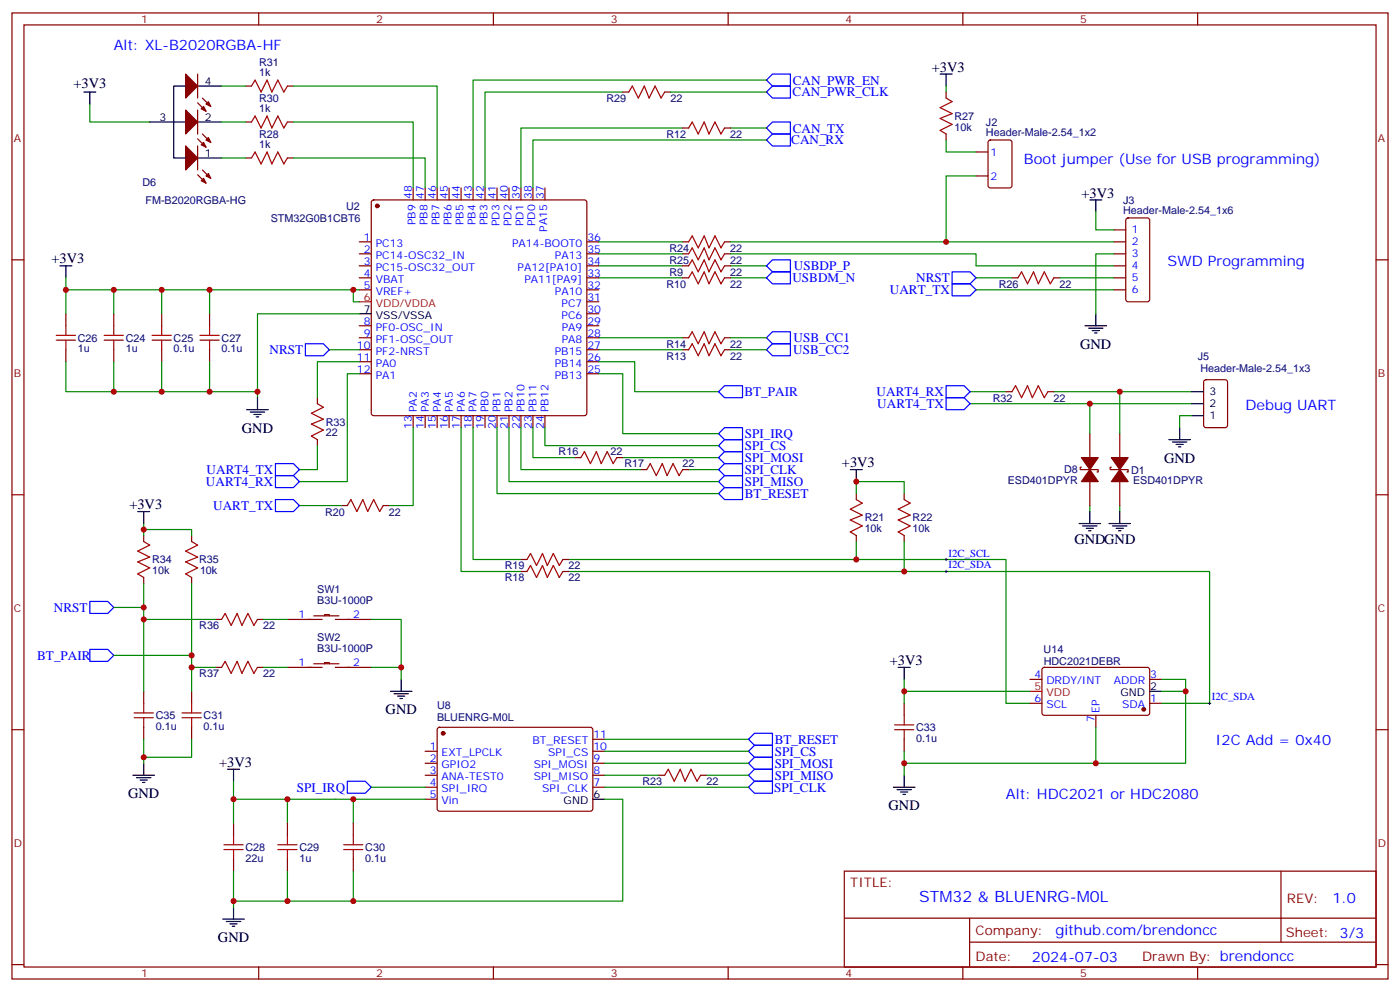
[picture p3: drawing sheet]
<svg xmlns="http://www.w3.org/2000/svg" width="412mm" height="292mm" viewBox="0 0 412 292" stroke-linecap="round" stroke-linejoin="round" font-family="sans-serif">
<g fill="none" stroke="#870000" stroke-width=".35">
<path d="M3.5 3.8h405.4v284.3h-405.4zM7.1 7.3h398.2v277.3h-398.2zM76.2 3.8v3.5M145.3 3.8v3.5M214.5 3.8v3.5M283.6 3.8v3.5M352.8 3.8v3.5M58.2 21.8v7.1M58.2 32.4v7M58.2 30.3l2.5 2.4M59.6 39.4l2.5 2.5M59.6 28.9l2.5 2.4"/>
<path d="M72.3 35.9h1.8M72.3 25.3h1.8M84.7 35.9h1.7M84.7 25.3h1.7M183.4 27.1h1.8M195.8 27.1h1.8M201.1 37.7h1.7M213.4 37.7h1.8M278.7 27.1v1.8M278.7 39.4v1.8M58.2 51.4l2.5 2.5M58.2 43v7"/>
<path d="M58.2 40.9l2.5 2.4M59.6 50l2.5 2.5M72.3 46.5h1.8M84.7 46.5h1.7M109.6 59l.5-.2h62.1l.5 .2 .2 .5v62.1l-.3 .5-.4 .2h-62.1l-.5-.2-.2-.5v-62.1zM121.7 55.3v3.5M125.2 55.3v3.5M128.8 55.3v3.5M132.3 55.3v3.5M135.8 55.3v3.5M139.3 55.3v3.5M142.9 55.3v3.5"/>
<path d="M146.4 55.3v3.5M149.9 55.3v3.5M153.5 55.3v3.5M157 55.3v3.5M160.5 55.3v3.5M287.5 44.7h3.5M287.5 51.8h3.5M291.3 41.4l.4-.2h5.7l.6 .4 .1 13-.5 .7h-5.9l-.6-.4-.1-13zM3.5 76.5h3.6M105.8 78.2h3.6M105.8 71.2h3.6M105.8 74.7h3.6"/>
<path d="M172.9 78.2h3.5M172.9 71.2h3.5M172.9 74.7h3.5M201.1 78.2h1.7M201.1 71.2h1.7M201.1 74.7h1.7M213.4 78.2h1.8M213.4 71.2h1.8M213.4 74.7h1.8M328.1 78.2h3.5M328.1 71.2h3.5M328.1 74.7h3.5"/>
<path d="M328.1 67.7h3.5M331.8 64.3l.5-.2h5.7l.6 .5 .1 23.5-.5 .7h-5.9l-.6-.4-.1-23.6zM405.3 76.5h3.6M19.4 92.4v3.5M33.5 92.4v3.5M47.6 92.4v3.5M61.7 92.4v3.5M105.8 99.4h3.6M105.8 81.8h3.6M105.8 85.3h3.6M105.8 95.9h3.6M172.9 99.4h3.5"/>
<path d="M172.9 81.8h3.5M172.9 85.3h3.5M172.9 95.9h3.5M172.9 92.4h3.5M172.9 88.8h3.5M201.1 99.4h1.7M201.1 81.8h1.7M213.4 99.4h1.8M213.4 81.8h1.8M298.1 81.8h1.8M310.4 81.8h1.8M328.1 81.8h3.5"/>
<path d="M328.1 85.3h3.5M19.4 102.9v3.6M33.5 102.9v3.6M47.6 102.9v3.6M61.7 102.9v3.6M93.5 117.1v1.7M105.8 102.9h3.6M105.8 106.5h3.6M105.8 110h3.6M172.9 102.9h3.5M172.9 106.5h3.5M172.9 110h3.5"/>
<path d="M201.1 102.9h1.7M213.4 102.9h1.8M296.3 115.3h1.8M308.7 115.3h1.7M354.8 112l.4-.2h5.7l.6 .4 .1 13-.5 .6-5.9 .1-.6-.5-.1-12.9zM93.5 129.4v1.8M121.7 122.3v3.6M125.2 122.3v3.6M128.8 122.3v3.6M132.3 122.3v3.6M135.8 122.3v3.6M139.3 122.3v3.6"/>
<path d="M142.9 122.3v3.6M146.4 122.3v3.6M149.9 122.3v3.6M153.5 122.3v3.6M157 122.3v3.6M160.5 122.3v3.6M169.3 134.7h1.8M181.7 134.7h1.7M188.7 138.2h1.8M201.1 138.2h1.7M318.6 137.5h-.4v.7h5.3v.7h-.4M321 127.6v7.1"/>
<path d="M327.4 137.5h-.4v.7h5.3v.7h-.3M329.8 127.6v7.1M3.5 145.6h3.6M42.3 157.6v1.8M56.4 157.6v1.8M100.5 148.8h1.8M112.9 148.8h1.8M252.2 145.3v1.7M252.2 157.6v1.8M266.3 145.3v1.7M266.3 157.6v1.8M321 141.7v7.1"/>
<path d="M329.8 141.7v7.1M405.3 145.6h3.6M42.3 170v1.7M56.4 170v1.7M153.5 168.2h1.7M153.5 164.7h1.7M165.8 168.2h1.8M165.8 164.7h1.8M63.5 182.3h1.8M63.5 196.4h1.8M75.8 182.3h1.8M75.8 196.4h1.8"/>
<path d="M84.7 182.3h10.2M84.7 196.4h10.2M92.4 181.3h7.4M92.4 195.4h7.4M95.6 181.3v-.4h1.4v.4M95.6 195.4v-.4h1.4v.4M98.8 182.3h10.6M98.8 196.4h10.6M303.4 200h3.5M307.2 196.6l.4-.2 30.6 .1 .5 .6-.1 13-.6 .4h-30.7l-.4-.7v-12.7zM338.7 200h3.5M3.5 214.8h3.6"/>
<path d="M42.3 203.5v3.5M42.3 214.1v3.5M56.4 203.5v3.5M56.4 214.1v3.5M129 214.3l.5-.2h44.7l.4 .7v23.5l-.7 .5-44.7-.1-.4-.6v-23.3zM174.6 217.6h3.6M266.3 207v3.5M266.3 217.6v3.5M303.4 207h3.5M322.8 210.5v3.6M338.7 207h3.5M405.3 214.8h3.6"/>
<path d="M125.2 221.1h3.6M125.2 224.6h3.6M125.2 228.2h3.6M125.2 231.7h3.6M125.2 235.2h3.6M174.6 221.1h3.6M174.6 224.6h3.6M174.6 228.2h3.6M174.6 231.7h3.6M194 228.2h1.8M206.4 228.2h1.7M68.8 242.3v3.5"/>
<path d="M68.8 252.9v3.5M84.7 242.3v3.5M84.7 252.9v3.5M104.1 242.3v3.5M104.1 252.9v3.5M248.7 256.4h156.6v28.2h-156.6zM377.3 256.4v20.9M248.7 270.2h156.5M285.6 277.3h119.6M285.6 270.2v14.2M3.5 283.9h3.6M76.2 284.6v3.5"/>
<path d="M145.3 284.6v3.5M214.5 284.6v3.5M283.6 284.6v3.5M352.8 284.6v3.5M405.3 283.9h3.6"/>
</g>
<g fill="none" stroke="#a10000" stroke-width=".35">
<path d="M74.1 35.9l1-1.8 1.8 3.6 1.8-3.6 1.4 3.6 1.7-3.6 1.8 3.6 1.1-1.8M74.1 25.3l1-1.7 1.8 3.5 1.8-3.5 1.4 3.5 1.7-3.5 1.8 3.5 1.1-1.8M185.2 27.1l1.1-1.8 1.7 3.6 1.8-3.6 1.4 3.6 1.8-3.6 1.7 3.6 1.1-1.8M202.8 37.7l1.1-1.8 1.8 3.5 1.7-3.5 1.4 3.5 1.8-3.5 1.8 3.5 1-1.7M278.7 28.9l1.8 1-3.6 1.8 3.6 1.7-3.6 1.5 3.6 1.7-3.6 1.8 1.8 1M74.1 46.5l1-1.8 1.8 3.6 1.8-3.6 1.4 3.6 1.7-3.6 1.8 3.6 1.1-1.8M202.8 78.2l1.1-1.7 1.8 3.5 1.7-3.5 1.4 3.5 1.8-3.5 1.8 3.5 1-1.8M202.8 71.2l1.1-1.8 1.8 3.6 1.7-3.6 1.4 3.6 1.8-3.6 1.8 3.6 1-1.8M202.8 74.7l1.1-1.7 1.8 3.5 1.7-3.5 1.4 3.5 1.8-3.5 1.8 3.5 1-1.8M16.6 98.7h5.6M19.4 95.9v2.8M30.7 98.7h5.6"/>
<path d="M33.5 95.9v2.8M44.8 98.7h5.6M47.6 95.9v2.8M58.9 98.7h5.7M61.7 95.9v2.8M202.8 81.8l1.1-1.8 1.8 3.5 1.7-3.5 1.4 3.5 1.8-3.5 1.8 3.5 1-1.7M202.8 99.4l1.1-1.8 1.8 3.6 1.7-3.6 1.4 3.6 1.8-3.6 1.8 3.6 1-1.8M299.9 81.8l1-1.8 1.8 3.5 1.7-3.5 1.5 3.5 1.7-3.5 1.8 3.5 1-1.7M16.6 100.1h5.6M19.4 100.1v2.8M30.7 100.1h5.6M33.5 100.1v2.8"/>
<path d="M44.8 100.1h5.6M47.6 100.1v2.8M58.9 100.1h5.7M61.7 100.1v2.8M93.5 118.8l1.7 1.1-3.5 1.7 3.5 1.8-3.5 1.4 3.5 1.8-3.5 1.7 1.8 1.1M202.8 102.9l1.1-1.7 1.8 3.5 1.7-3.5 1.4 3.5 1.8-3.5 1.8 3.5 1-1.8M298.1 115.3l1.1-1.8 1.7 3.6 1.8-3.6 1.4 3.6 1.8-3.6 1.7 3.6 1.1-1.8M171.1 134.7l1.1-1.8 1.7 3.6 1.8-3.6 1.4 3.6 1.8-3.6 1.7 3.6 1.1-1.8M190.5 138.2l1.1-1.7 1.7 3.5 1.8-3.5 1.4 3.5 1.8-3.5 1.7 3.5 1.1-1.8M42.3 159.4l1.8 1-3.5 1.8 3.5 1.8-3.5 1.4 3.5 1.7-3.5 1.8 1.7 1.1M56.4 159.4l1.8 1-3.5 1.8 3.5 1.8-3.5 1.4 3.5 1.7-3.5 1.8 1.7 1.1M102.3 148.8l1.1-1.8 1.7 3.6 1.8-3.6 1.4 3.6 1.8-3.6 1.7 3.6 1.1-1.8"/>
<path d="M252.2 147l1.8 1.1-3.5 1.8 3.5 1.7-3.5 1.4 3.5 1.8-3.5 1.8 1.7 1M266.3 147l1.8 1.1-3.5 1.8 3.5 1.7-3.5 1.4 3.5 1.8-3.5 1.8 1.7 1M155.2 168.2l1.1-1.8 1.7 3.6 1.8-3.6 1.4 3.6 1.8-3.6 1.7 3.6 1.1-1.8M155.2 164.7l1.1-1.8 1.7 3.5 1.8-3.5 1.4 3.5 1.8-3.5 1.7 3.5 1.1-1.7M65.3 182.3l1-1.7 1.8 3.5 1.7-3.5 1.5 3.5 1.7-3.5 1.8 3.5 1-1.8M65.3 196.4l1-1.7 1.8 3.5 1.7-3.5 1.5 3.5 1.7-3.5 1.8 3.5 1-1.8M39.5 209.8h5.7M39.5 211.2h5.7M42.3 207v2.8M42.3 211.2v2.9M53.6 209.8h5.7M53.6 211.2h5.7"/>
<path d="M56.4 207v2.8M56.4 211.2v2.9M263.5 213.4h5.7M263.5 214.8h5.7M266.3 210.5v2.9M266.3 214.8v2.8M195.8 228.2l1-1.8 1.8 3.5 1.8-3.5 1.4 3.5 1.8-3.5 1.7 3.5 1.1-1.7M66 250h5.6M66 248.6h5.6M68.8 245.8v2.8M68.8 250v2.9M81.8 250h5.7"/>
<path d="M81.8 248.6h5.7M84.7 245.8v2.8M84.7 250v2.9M101.2 250h5.7M101.2 248.6h5.7M104.1 245.8v2.8M104.1 250v2.9"/>
</g>
<g fill="none" stroke="#008700" stroke-width=".35">
<path d="M26.5 30.6v5.3h17.6M65.3 25.3h7M65.3 35.9h7M86.4 25.3h42.4v30M86.4 35.9h35.3v19.4M183.4 27.1h-40.5v28.2M197.6 27.1h28.2M201.1 37.7h-47.6v17.6M215.2 37.7h10.6M225.8 23.6h-86.5v31.7M278.7 25.3v1.8M65.3 46.5h7"/>
<path d="M86.4 46.5h38.8v8.8M225.8 41.2h-68.8v14.1M278.7 41.2v3.5h8.8M287.5 51.8h-8.8v19.4M176.4 78.2h24.7M176.4 71.2h24.7M176.4 74.7h24.7M215.2 74.7h72.3v3.5h40.6M215.2 71.2h112.9M215.2 78.2h10.6M322.8 62.4v5.3h5.3M328.1 74.7h-5.3v17.7"/>
<path d="M19.4 85.3h14.1v7.1M19.4 81.8v10.6M33.5 85.3h14.1v7.1M47.6 85.3h14.1v7.1M61.7 85.3h44.1M104.1 85.3v3.5h1.7M105.8 92.4h-30v24.7M176.4 99.4h24.7M176.4 81.8h24.7M215.2 99.4h10.6M215.2 81.8h10.6M287.5 81.8h10.6"/>
<path d="M287.5 85.3h40.6M312.2 81.8h15.9M19.4 106.5v8.8h56.4M33.5 106.5v8.8M47.6 106.5v8.8M61.7 106.5v8.8M97 102.9h8.8M105.8 106.5h-12.3v10.6M105.8 110h-3.5v31.7h-14.1M176.4 110h7v17.6h28.3M176.4 106.5h10.6v8.8h24.7M176.4 102.9h24.7"/>
<path d="M215.2 102.9h10.6M285.8 115.3h10.5M285.8 118.8h65.2M310.4 115.3h40.6M321 118.8v8.8M329.8 115.3v12.3M93.5 131.2v7h-5.3M121.7 125.9v22.9h-7M135.8 125.9v42.3h17.7M139.3 125.9v38.8h14.2M146.4 125.9v19.4h65.3M149.9 125.9v15.8h61.8"/>
<path d="M153.5 125.9v12.3h35.2M157 125.9v8.8h12.3M160.5 125.9v5.3h51.2M183.4 134.7h28.3M202.8 138.2h8.9M351 122.3h-3.5v3.6M42.3 154.1v1.8h14.1v1.7M42.3 155.9v1.7M88.2 148.8h12.3M252.2 145.3v-3.6h14.1v3.6M252.2 159.4v5.3M266.3 159.4v8.8"/>
<path d="M321 148.8v1.8M329.8 148.8v1.8M33.5 178.8h8.8M42.3 171.7v31.8M56.4 171.7v31.8M167.6 168.2h188.7v38.8h-14.1M167.6 164.7h128.7v42.3h7.1M33.5 192.9h22.9M42.3 182.3h21.2M56.4 196.4h7.1M77.6 182.3h7.1M77.6 196.4h7.1"/>
<path d="M109.4 182.3h8.8v14.1h-8.8M118.2 196.4v3.6M266.3 200v3.5M342.2 200h7v3.5M42.3 217.6v7M56.4 217.6v5.3h-14.1M178.2 217.6h42.3M303.4 203.5h-37.1v3.5M322.8 214.1v10.5h-56.5v-3.5M342.2 203.5h7v21.1h-26.4M68.8 235.2h35.3v7.1M68.8 229.9v12.4"/>
<path d="M84.7 235.2v7.1M104.1 235.2h21.1M109.4 231.7h15.8M178.2 235.2h5.2v30h-98.7v-8.8M178.2 221.1h42.3M178.2 228.2h15.8M178.2 231.7h42.3M178.2 224.6h42.3M208.1 228.2h12.4M266.3 224.6v3.6M68.8 256.4v8.8h15.9M104.1 256.4v8.8"/>
<path d="M68.8 265.2v1.8"/>
</g>
<g fill="none" stroke="#00f" stroke-width=".35">
<path d="M225.8 37.7l1.7-1.8h5.3v3.5h-5.3zM225.8 27.1l1.7-1.8h5.3v3.6h-5.3zM227.5 21.8h5.3v3.5h-5.3l-1.7-1.7zM225.8 41.2l1.7-1.8h5.3v3.6h-5.3zM225.8 78.2l1.7-1.7h5.3v3.5h-5.3zM225.8 81.8l1.7-1.8h5.3v3.5h-5.3zM227.5 97.6h5.3v3.6h-5.3l-1.7-1.8zM280.5 83.5h5.3l1.7 1.8-1.7 1.8h-5.3zM280.5 80h5.3l1.7 1.8-1.7 1.7h-5.3zM90 101.2h5.2l1.8 1.7-1.8 1.8h-5.2zM211.7 115.3l1.7-1.8h5.3v3.6h-5.3zM225.8 102.9l1.7-1.7h5.3v3.5h-5.3z"/>
<path d="M278.7 117.1h5.3l1.8 1.7-1.8 1.8h-5.3zM278.7 113.5h5.3l1.8 1.8-1.8 1.8h-5.3zM81.1 136.5h5.3l1.8 1.7-1.8 1.8h-5.3zM81.1 140h5.3l1.8 1.7-1.8 1.8h-5.3zM211.7 127.6l1.7-1.7h5.3v3.5h-5.3zM211.7 134.7l1.7-1.8h5.3v3.6h-5.3zM211.7 138.2l1.7-1.7h5.3v3.5h-5.3zM211.7 131.2l1.7-1.8h5.3v3.5h-5.3zM81.1 147h5.3l1.8 1.8-1.8 1.8h-5.3zM211.7 141.7l1.7-1.7h5.3v3.5h-5.3zM211.7 145.3l1.7-1.8h5.3v3.5h-5.3zM26.5 177h5.2l1.8 1.8-1.8 1.8h-5.2z"/>
<path d="M26.5 191.1h5.2l1.8 1.8-1.8 1.8h-5.2zM220.5 217.6l1.7-1.8h5.3v3.6h-5.3zM222.2 219.4h5.3v3.5h-5.3l-1.7-1.8zM102.3 229.9h5.3l1.8 1.8-1.8 1.8h-5.3zM220.5 224.6l1.7-1.7h5.3v3.5h-5.3zM220.5 228.2l1.7-1.8h5.3v3.5h-5.3zM220.5 231.7l1.7-1.8h5.3v3.6h-5.3z"/>
</g>
<g fill="#870000" stroke="#870000" stroke-width=".35">
<path d="M54.7 43l3.5 3.5-3.5 3.5z"/>
<path d="M61.4 51.1l.7 1.4-1.4-.7z"/>
<path d="M59.3 53.2l.7-.7 .7 1.4z"/>
<path d="M54.7 32.4l3.5 3.5-3.5 3.5z"/>
<path d="M60.7 41.2l.7-.7 .7 1.4z"/>
<path d="M60 41.9l.7 1.4-1.4-.7z"/>
<path d="M54.7 21.8l3.5 3.5-3.5 3.6z"/>
<path d="M60.7 30.6l.7-.7 .7 1.4z"/>
<path d="M59.3 32l.7-.7 .7 1.4z"/>
<path d="M329.8 138.2l2.5 3.5h-4.9z"/>
<path d="M327.4 134.7h4.9l-2.5 3.5z"/>
<path d="M321 138.2l2.5 3.5h-4.9z"/>
<path d="M318.6 134.7h4.9l-2.5 3.5z"/>
<circle cx="130.5" cy="215.8" r=".53"/>
<circle cx="111.1" cy="60.6" r=".53"/>
<circle cx="336.9" cy="208.8" r=".53"/>
</g>
<g fill="none" stroke="#000" stroke-width=".35">
<path d="M24.7 27.1h3.5M26.5 27.1v3.5M44.1 35.9h10.6M54.7 25.3h-3.5v21.2h3.5M58.2 35.9h7.1M58.2 25.3h7.1M276.9 21.8h3.6M278.7 21.8v3.5M58.2 46.5h7.1M321 58.8h3.6M322.8 58.8v3.6M17.6 78.2h3.6"/>
<path d="M19.4 78.2v3.6M105.8 92.4h3.6M319.6 95.9h6.4M320.7 96.6h4.2M321.7 97.3h2.1M322.4 98h.7M322.8 92.4v3.5M75.8 117.1v3.5M351 115.3h3.5M351 118.8h3.5M72.7 120.6h6.3M73.7 121.3h4.3"/>
<path d="M74.8 122h2.1M75.5 122.7h.7M250.5 138.2h3.5M252.2 138.2v3.5M344.3 129.4h6.4M345.4 130.1h4.2M346.4 130.8h2.1M347.1 131.5h.7M347.5 125.9v3.5M351 122.3h3.5M40.6 150.6h3.5M42.3 150.6v3.5"/>
<path d="M317.9 154.1h6.3M318.9 154.8h4.2M320 155.5h2.1M320.7 156.2h.7M321 150.6v3.5M326.7 154.1h6.3M327.7 154.8h4.3M328.8 155.5h2.1M329.5 156.2h.7M329.8 150.6v3.5M118.2 200v3.5M264.6 196.4h3.5"/>
<path d="M266.3 196.4v3.6M115 203.5h6.4M116.1 204.2h4.2M117.1 204.9h2.1M117.8 205.6h.7M338.7 203.5h3.5M39.2 228.2h6.3M40.2 228.9h4.2M41.3 229.6h2.1M42 230.3h.7M42.3 224.6v3.6M67 226.4h3.6"/>
<path d="M68.8 226.4v3.5M174.6 235.2h3.6M263.2 231.7h6.3M264.2 232.4h4.3M265.3 233.1h2.1M266 233.8h.7M266.3 228.2v3.5M65.6 270.5h6.4M66.7 271.2h4.2M67.7 271.9h2.1M68.4 272.6h.7M68.8 267v3.5"/>
</g>
<path d="M105.8 88.8h3.6M303.4 203.5h3.5" fill="none" stroke="#f00" stroke-width=".35"/>
<path d="M278.3 168.2h.7M278.3 164.7h.7M278.7 164.3v.7M278.7 167.9v.7M356 207h.7M356.3 206.7v.7" fill="none" stroke="#000" stroke-width=".29"/>
<g fill="#c00">
<circle cx="19.4" cy="85.3" r=".88"/>
<circle cx="33.5" cy="85.3" r=".88"/>
<circle cx="47.6" cy="85.3" r=".88"/>
<circle cx="104.1" cy="85.3" r=".88"/>
<circle cx="33.5" cy="115.3" r=".88"/>
<circle cx="47.6" cy="115.3" r=".88"/>
<circle cx="61.7" cy="115.3" r=".88"/>
<circle cx="61.7" cy="85.3" r=".88"/>
<circle cx="75.8" cy="115.3" r=".88"/>
<circle cx="266.3" cy="168.2" r=".88"/>
<circle cx="322.8" cy="224.6" r=".88"/>
<circle cx="349.3" cy="203.5" r=".88"/>
<circle cx="266.3" cy="203.5" r=".88"/>
<circle cx="266.3" cy="224.6" r=".88"/>
<circle cx="278.7" cy="71.2" r=".88"/>
<circle cx="84.7" cy="235.2" r=".88"/>
<circle cx="252.2" cy="141.7" r=".88"/>
<circle cx="252.2" cy="164.7" r=".88"/>
<circle cx="321" cy="118.8" r=".88"/>
<circle cx="329.8" cy="115.3" r=".88"/>
<circle cx="56.4" cy="196.4" r=".88"/>
<circle cx="118.2" cy="196.4" r=".88"/>
<circle cx="42.3" cy="222.9" r=".88"/>
<circle cx="104.1" cy="265.2" r=".88"/>
<circle cx="104.1" cy="235.2" r=".88"/>
<circle cx="68.8" cy="235.2" r=".88"/>
<circle cx="68.8" cy="265.2" r=".88"/>
<circle cx="84.7" cy="265.2" r=".88"/>
<circle cx="42.3" cy="155.9" r=".88"/>
<circle cx="42.3" cy="182.3" r=".88"/>
<circle cx="42.3" cy="178.8" r=".88"/>
<circle cx="56.4" cy="192.9" r=".88"/>
</g>
<text font-size="4.6" fill="#00f" x="270.8" y="265.4">STM32 &amp; BLUENRG-M0L</text>
<g font-size="4.2" fill="#00f">
<text x="33.5" y="14.7">Alt: XL-B2020RGBA-HF</text>
<text x="301.6" y="48.3">Boot jumper (Use for USB programming)</text>
<text x="344" y="78.2">SWD Programming</text>
<text x="366.9" y="120.6">Debug UART</text>
<text x="358.1" y="219.4">I2C Add = 0x40</text>
<text x="296.3" y="235.2">Alt: HDC2021 or HDC2080</text>
<text x="392.5" y="265.7">1.0</text>
<text x="310.9" y="275.2">github.com/brendoncc</text>
<text x="304" y="283">2024-07-03</text>
</g>
<g font-size="4.2">
<text x="274.5" y="21.1">+3V3</text>
<text x="21.6" y="26">+3V3</text>
<text x="318.6" y="58.1">+3V3</text>
<text x="15.2" y="77.5">+3V3</text>
<text x="318.2" y="102.6">GND</text>
<text x="71.3" y="127.3">GND</text>
<text x="248" y="137.5">+3V3</text>
<text x="342.9" y="136.1">GND</text>
<text x="38.1" y="149.9">+3V3</text>
<text x="316.5" y="160.2">GNDGND</text>
<text x="262.1" y="195.7">+3V3</text>
<text x="113.6" y="210.2">GND</text>
<text x="64.6" y="225.7">+3V3</text>
<text x="37.7" y="234.9">GND</text>
<text x="261.8" y="238.4">GND</text>
<text x="64.2" y="277.2">GND</text>
</g>
<g font-size="3.9" fill="#00f">
<text x="233.5" y="28.4">CAN_PWR_CLK</text>
<text x="233.5" y="24.9">CAN_PWR_EN</text>
<text x="233.5" y="39">CAN_TX</text>
<text x="233.1" y="42.5">CAN_RX</text>
<text x="233.4" y="83.1">USBDM_N</text>
<text x="233.9" y="79.6">USBDP_P</text>
<text x="269.9" y="83">NRST</text>
<text x="262.1" y="86.6">UART_TX</text>
<text x="233.8" y="100.7">USB_CC1</text>
<text x="79.4" y="104.2">NRST</text>
<text x="233.7" y="104.3">USB_CC2</text>
<text x="219.3" y="116.5">BT_PAIR</text>
<text x="258.2" y="116.6">UART4_RX</text>
<text x="258.4" y="120.1">UART4_TX</text>
<text x="219.4" y="128.9">SPI_IRQ</text>
<text x="219.4" y="135.9">SPI_MOSI</text>
<text x="219.4" y="132.5">SPI_CS</text>
<text x="60.7" y="143">UART4_RX</text>
<text x="60.9" y="139.5">UART4_TX</text>
<text x="219.4" y="143">SPI_MISO</text>
<text x="219.4" y="139.5">SPI_CLK</text>
<text x="219.4" y="146.6">BT_RESET</text>
<text x="62.8" y="150.1">UART_TX</text>
<text x="15.9" y="180">NRST</text>
<text x="11" y="194.2">BT_PAIR</text>
<text x="228.2" y="219">BT_RESET</text>
<text x="228.2" y="226">SPI_MOSI</text>
<text x="228.2" y="222.4">SPI_CS</text>
<text x="87.5" y="233">SPI_IRQ</text>
<text x="228.1" y="233">SPI_CLK</text>
<text x="228.2" y="229.5">SPI_MISO</text>
</g>
<g font-size="3.9" fill="#800">
<text x="250.5" y="261">TITLE:</text>
<text x="379.1" y="265.7">REV:</text>
<text x="287.4" y="275.2">Company:</text>
<text x="378.7" y="275.8">Sheet: 3/3</text>
<text x="287.4" y="282.9">Date:</text>
<text x="336.4" y="282.9">Drawn By: brendoncc</text>
</g>
<g font-size="3.2" fill="#800">
<text x="41.6" y="6.8">1</text>
<text x="110.8" y="6.8">2</text>
<text x="179.9" y="6.8">3</text>
<text x="249.1" y="6.8">4</text>
<text x="318.2" y="6.8">5</text>
<text x="4.1" y="41.9">A</text>
<text x="405.9" y="41.9">A</text>
<text x="4.1" y="111.1">B</text>
<text x="405.9" y="111.1">B</text>
<text x="4.1" y="180.2">C</text>
<text x="405.9" y="180.2">C</text>
<text x="4.1" y="249.3">D</text>
<text x="405.9" y="249.3">D</text>
<text x="41.6" y="287.6">1</text>
<text x="110.8" y="287.6">2</text>
<text x="179.9" y="287.6">3</text>
<text x="249.1" y="287.6">4</text>
<text x="318.2" y="287.6">5</text>
</g>
<g font-size="3.2" fill="#000080">
<text x="76.4" y="22.5">1k</text>
<text x="76.4" y="19.3">R31</text>
<text x="76.4" y="29.9">R30</text>
<text x="76.4" y="33.1">1k</text>
<text x="178.7" y="30">R29</text>
<text x="197.5" y="30">22</text>
<text x="281.2" y="35.3">R27</text>
<text x="76.4" y="40.5">R28</text>
<text x="196.3" y="40.6">R12</text>
<text x="215.1" y="40.6">22</text>
<text x="281.2" y="38.4">10k</text>
<text x="290.4" y="40.1">Header-Male-2.54_1x2</text>
<text x="290.4" y="37">J2</text>
<text x="76.4" y="43.7">1k</text>
<text x="42" y="54.7">D6</text>
<text x="42.8" y="60">FM-B2020RGBA-HG</text>
<text x="330.9" y="60">J3</text>
<text x="79.8" y="65.3">STM32G0B1CBT6</text>
<text x="102" y="61.8">U2</text>
<text x="330.9" y="63.1">Header-Male-2.54_1x6</text>
<text x="197.2" y="74.1">R24</text>
<text x="197.2" y="77.7">R25</text>
<text x="215.1" y="74.1">22</text>
<text x="215.1" y="77.7">22</text>
<text x="197.2" y="81.2">R9</text>
<text x="215.1" y="81.2">22</text>
<text x="196.3" y="84.7">R10</text>
<text x="215.1" y="84.7">22</text>
<text x="294.2" y="84.7">R26</text>
<text x="312.1" y="84.7">22</text>
<text x="22.9" y="100.6">C26</text>
<text x="37" y="100.6">C24</text>
<text x="51.2" y="100.6">C25</text>
<text x="65.3" y="100.6">C27</text>
<text x="22.9" y="103.7">1u</text>
<text x="37" y="103.7">1u</text>
<text x="51.2" y="103.7">0.1u</text>
<text x="65.3" y="103.7">0.1u</text>
<text x="196.3" y="102.4">R14</text>
<text x="196.3" y="105.9">R13</text>
<text x="215.1" y="102.4">22</text>
<text x="215.1" y="105.9">22</text>
<text x="352.8" y="105.8">J5</text>
<text x="353.6" y="109.4">Header-Male-2.54_1x3</text>
<text x="292.5" y="118.2">R32</text>
<text x="310.4" y="118.2">22</text>
<text x="96" y="125.3">R33</text>
<text x="96" y="128.4">22</text>
<text x="164.5" y="134">R16</text>
<text x="179.8" y="134">22</text>
<text x="184" y="137.6">R17</text>
<text x="201" y="137.6">22</text>
<text x="296.9" y="142.5">ESD401DPYR</text>
<text x="313.4" y="139.3">D8</text>
<text x="333.2" y="139.4">D1</text>
<text x="333.8" y="142.5">ESD401DPYR</text>
<text x="95.8" y="151.7">R20</text>
<text x="114.6" y="151.7">22</text>
<text x="254.7" y="153.5">R21</text>
<text x="268.8" y="153.5">R22</text>
<text x="254.7" y="156.7">10k</text>
<text x="268.8" y="156.7">10k</text>
<text x="44.8" y="165.8">R34</text>
<text x="58.7" y="165.8">R35</text>
<text x="148.7" y="167.6">R19</text>
<text x="167.5" y="167.6">22</text>
<text x="44.8" y="169">10k</text>
<text x="58.9" y="169">10k</text>
<text x="148.7" y="171.1">R18</text>
<text x="167.5" y="171.1">22</text>
<text x="93.4" y="177.7">B3U-1000P</text>
<text x="93.4" y="174.6">SW1</text>
<text x="58.7" y="185.3">R36</text>
<text x="77.5" y="185.3">22</text>
<text x="93.4" y="191.8">B3U-1000P</text>
<text x="93.4" y="188.7">SW2</text>
<text x="307.4" y="192.3">U14</text>
<text x="307.5" y="195.8">HDC2021DEBR</text>
<text x="58.7" y="199.4">R37</text>
<text x="77.5" y="199.4">22</text>
<text x="128.8" y="208.8">U8</text>
<text x="45.9" y="214.9">0.1u</text>
<text x="45.9" y="211.7">C35</text>
<text x="60" y="214.9">0.1u</text>
<text x="60" y="211.7">C31</text>
<text x="128.8" y="212.3">BLUENRG-M0L</text>
<text x="269.9" y="215.2">C33</text>
<text x="269.9" y="218.4">0.1u</text>
<text x="189.2" y="231.1">R23</text>
<text x="208.1" y="231.1">22</text>
<text x="72.3" y="250.5">C28</text>
<text x="88.2" y="250.5">C29</text>
<text x="107.6" y="250.5">C30</text>
<text x="72.3" y="253.7">22u</text>
<text x="88.2" y="253.7">1u</text>
<text x="107.6" y="253.7">0.1u</text>
</g>
<g font-size="3.2">
<text x="60.3" y="25">4</text>
<text x="47" y="35.6">3</text>
<text x="60.3" y="35.6">2</text>
<text x="60.3" y="46.1">1</text>
<text x="107.2" y="92">7</text>
<text x="110.7" y="93.8">VSS/VSSA</text>
<text x="356.3" y="116.3">3</text>
<text x="356.3" y="119.9">2</text>
<text x="356.3" y="123.4">1</text>
<text x="338.8" y="203.1">2</text>
<text x="330.1" y="204.9">GND</text>
<text x="166" y="236.6">GND</text>
<text x="174.8" y="234.9">6</text>
</g>
<g font-size="3.2" fill="#00f">
<text x="291.7" y="45.8">1</text>
<text x="291.7" y="52.8">2</text>
<text x="121.4" y="58.7" transform="rotate(-90 121.4 58.7)">48</text>
<text x="124.9" y="58.7" transform="rotate(-90 124.9 58.7)">47</text>
<text x="128.4" y="58.7" transform="rotate(-90 128.4 58.7)">46</text>
<text x="131.9" y="58.7" transform="rotate(-90 131.9 58.7)">45</text>
<text x="135.5" y="58.7" transform="rotate(-90 135.5 58.7)">44</text>
<text x="139" y="58.7" transform="rotate(-90 139 58.7)">43</text>
<text x="142.5" y="58.7" transform="rotate(-90 142.5 58.7)">42</text>
<text x="146" y="58.7" transform="rotate(-90 146 58.7)">41</text>
<text x="149.6" y="58.7" transform="rotate(-90 149.6 58.7)">40</text>
<text x="153.1" y="58.7" transform="rotate(-90 153.1 58.7)">39</text>
<text x="156.6" y="58.7" transform="rotate(-90 156.6 58.7)">38</text>
<text x="160.2" y="58.7" transform="rotate(-90 160.2 58.7)">37</text>
<text x="107.2" y="70.8">1</text>
<text x="122.4" y="66.3" transform="rotate(-90 122.4 66.3)">PB9</text>
<text x="125.9" y="66.3" transform="rotate(-90 125.9 66.3)">PB8</text>
<text x="129.5" y="66.3" transform="rotate(-90 129.5 66.3)">PB7</text>
<text x="133" y="66.3" transform="rotate(-90 133 66.3)">PB6</text>
<text x="136.5" y="66.3" transform="rotate(-90 136.5 66.3)">PB5</text>
<text x="140.1" y="66.3" transform="rotate(-90 140.1 66.3)">PB4</text>
<text x="143.6" y="66.3" transform="rotate(-90 143.6 66.3)">PB3</text>
<text x="147.1" y="66.5" transform="rotate(-90 147.1 66.5)">PD3</text>
<text x="150.6" y="66.5" transform="rotate(-90 150.6 66.5)">PD2</text>
<text x="154.2" y="66.5" transform="rotate(-90 154.2 66.5)">PD1</text>
<text x="157.7" y="66.5" transform="rotate(-90 157.7 66.5)">PD0</text>
<text x="161.2" y="68.3" transform="rotate(-90 161.2 68.3)">PA15</text>
<text x="173" y="70.8">36</text>
<text x="333.4" y="68.7">1</text>
<text x="107.2" y="74.4">2</text>
<text x="107.2" y="77.9">3</text>
<text x="110.7" y="72.6">PC13</text>
<text x="110.7" y="76.1">PC14-OSC32_IN</text>
<text x="150.9" y="72.6">PA14-BOOT0</text>
<text x="163.4" y="76.1">PA13</text>
<text x="173" y="77.9">34</text>
<text x="173" y="74.4">35</text>
<text x="333.4" y="72.2">2</text>
<text x="333.4" y="75.8">3</text>
<text x="107.2" y="81.4">4</text>
<text x="110.7" y="79.7">PC15-OSC32_OUT</text>
<text x="110.7" y="83.2">VBAT</text>
<text x="152.4" y="79.7">PA12[PA10]</text>
<text x="154.5" y="83.2">PA11[PA9]</text>
<text x="173" y="81.4">33</text>
<text x="333.4" y="79.3">4</text>
<text x="333.4" y="82.8">5</text>
<text x="107.2" y="84.9">5</text>
<text x="110.7" y="86.7">VREF+</text>
<text x="163.4" y="86.7">PA10</text>
<text x="173" y="88.5">31</text>
<text x="173" y="84.9">32</text>
<text x="333.4" y="86.4">6</text>
<text x="107.2" y="95.5">8</text>
<text x="165.4" y="93.8">PC6</text>
<text x="165.4" y="90.2">PC7</text>
<text x="173" y="95.5">29</text>
<text x="173" y="92">30</text>
<text x="107.2" y="99.1">9</text>
<text x="110.7" y="97.3">PF0-OSC_IN</text>
<text x="110.7" y="100.8">PF1-OSC_OUT</text>
<text x="165.5" y="100.8">PA8</text>
<text x="165.5" y="97.3">PA9</text>
<text x="173" y="99.1">28</text>
<text x="105.2" y="102.6">10</text>
<text x="105.2" y="106.1">11</text>
<text x="110.7" y="104.4">PF2-NRST</text>
<text x="110.7" y="107.9">PA0</text>
<text x="163.4" y="107.9">PB14</text>
<text x="163.4" y="104.4">PB15</text>
<text x="173" y="106.1">26</text>
<text x="173" y="102.6">27</text>
<text x="105.2" y="109.6">12</text>
<text x="110.7" y="111.4">PA1</text>
<text x="163.4" y="111.4">PB13</text>
<text x="173" y="109.6">25</text>
<text x="122.8" y="121.3" transform="rotate(-90 122.8 121.3)">PA2</text>
<text x="126.3" y="121.3" transform="rotate(-90 126.3 121.3)">PA3</text>
<text x="129.8" y="121.3" transform="rotate(-90 129.8 121.3)">PA4</text>
<text x="133.3" y="121.3" transform="rotate(-90 133.3 121.3)">PA5</text>
<text x="136.9" y="121.3" transform="rotate(-90 136.9 121.3)">PA6</text>
<text x="140.4" y="121.3" transform="rotate(-90 140.4 121.3)">PA7</text>
<text x="143.9" y="121.3" transform="rotate(-90 143.9 121.3)">PB0</text>
<text x="147.5" y="121.3" transform="rotate(-90 147.5 121.3)">PB1</text>
<text x="151" y="121.3" transform="rotate(-90 151 121.3)">PB2</text>
<text x="154.5" y="121.3" transform="rotate(-90 154.5 121.3)">PB10</text>
<text x="158" y="121.3" transform="rotate(-90 158 121.3)">PB11</text>
<text x="161.6" y="121.3" transform="rotate(-90 161.6 121.3)">PB12</text>
<text x="121.4" y="126.2" transform="rotate(-90 121.4 126.2)">13</text>
<text x="124.9" y="126.2" transform="rotate(-90 124.9 126.2)">14</text>
<text x="128.4" y="126.2" transform="rotate(-90 128.4 126.2)">15</text>
<text x="131.9" y="126.2" transform="rotate(-90 131.9 126.2)">16</text>
<text x="135.5" y="126.2" transform="rotate(-90 135.5 126.2)">17</text>
<text x="139" y="126.2" transform="rotate(-90 139 126.2)">18</text>
<text x="142.5" y="126.2" transform="rotate(-90 142.5 126.2)">19</text>
<text x="146" y="126.2" transform="rotate(-90 146 126.2)">20</text>
<text x="149.6" y="126.2" transform="rotate(-90 149.6 126.2)">21</text>
<text x="153.1" y="126.2" transform="rotate(-90 153.1 126.2)">22</text>
<text x="156.6" y="126.2" transform="rotate(-90 156.6 126.2)">23</text>
<text x="160.2" y="126.2" transform="rotate(-90 160.2 126.2)">24</text>
<text x="279.4" y="167.3">I2C_SDA</text>
<text x="279.4" y="163.8">I2C_SCL</text>
<text x="87.9" y="182">1</text>
<text x="104.1" y="182">2</text>
<text x="87.9" y="196.1">1</text>
<text x="104.1" y="196.1">2</text>
<text x="304.7" y="199.6">4</text>
<text x="308.2" y="201.4">DRDY/INT</text>
<text x="328.1" y="201.4">ADDR</text>
<text x="338.8" y="199.6">3</text>
<text x="304.7" y="206.7">6</text>
<text x="308.2" y="208.4">SCL</text>
<text x="323.8" y="209.8" transform="rotate(-90 323.8 209.8)">EP</text>
<text x="330.6" y="208.4">SDA</text>
<text x="338.8" y="206.7">1</text>
<text x="357" y="206.1">I2C_SDA</text>
<text x="322.4" y="212.6" transform="rotate(-90 322.4 212.6)">7</text>
<text x="126.6" y="220.8">1</text>
<text x="156.8" y="219">BT_RESET</text>
<text x="174.8" y="220.8">10</text>
<text x="174.8" y="217.2">11</text>
<text x="126.6" y="224.3">2</text>
<text x="126.6" y="227.8">3</text>
<text x="130.1" y="222.5">EXT_LPCLK</text>
<text x="130.1" y="226.1">GPIO2</text>
<text x="157.2" y="226.1">SPI_MOSI</text>
<text x="161.5" y="222.5">SPI_CS</text>
<text x="174.8" y="227.8">8</text>
<text x="174.8" y="224.3">9</text>
<text x="126.6" y="231.4">4</text>
<text x="130.1" y="229.6">ANA-TEST0</text>
<text x="130.1" y="233.1">SPI_IRQ</text>
<text x="157.2" y="229.6">SPI_MISO</text>
<text x="159.7" y="233.1">SPI_CLK</text>
<text x="174.8" y="231.4">7</text>
<text x="126.6" y="234.9">5</text>
<text x="130.1" y="236.6">Vin</text>
</g>
<g font-size="3.2" fill="#f00">
<text x="107.2" y="88.5">6</text>
<text x="110.7" y="90.2">VDD/VDDA</text>
<text x="304.7" y="203.1">5</text>
<text x="308.2" y="204.9">VDD</text>
</g>
</svg>
